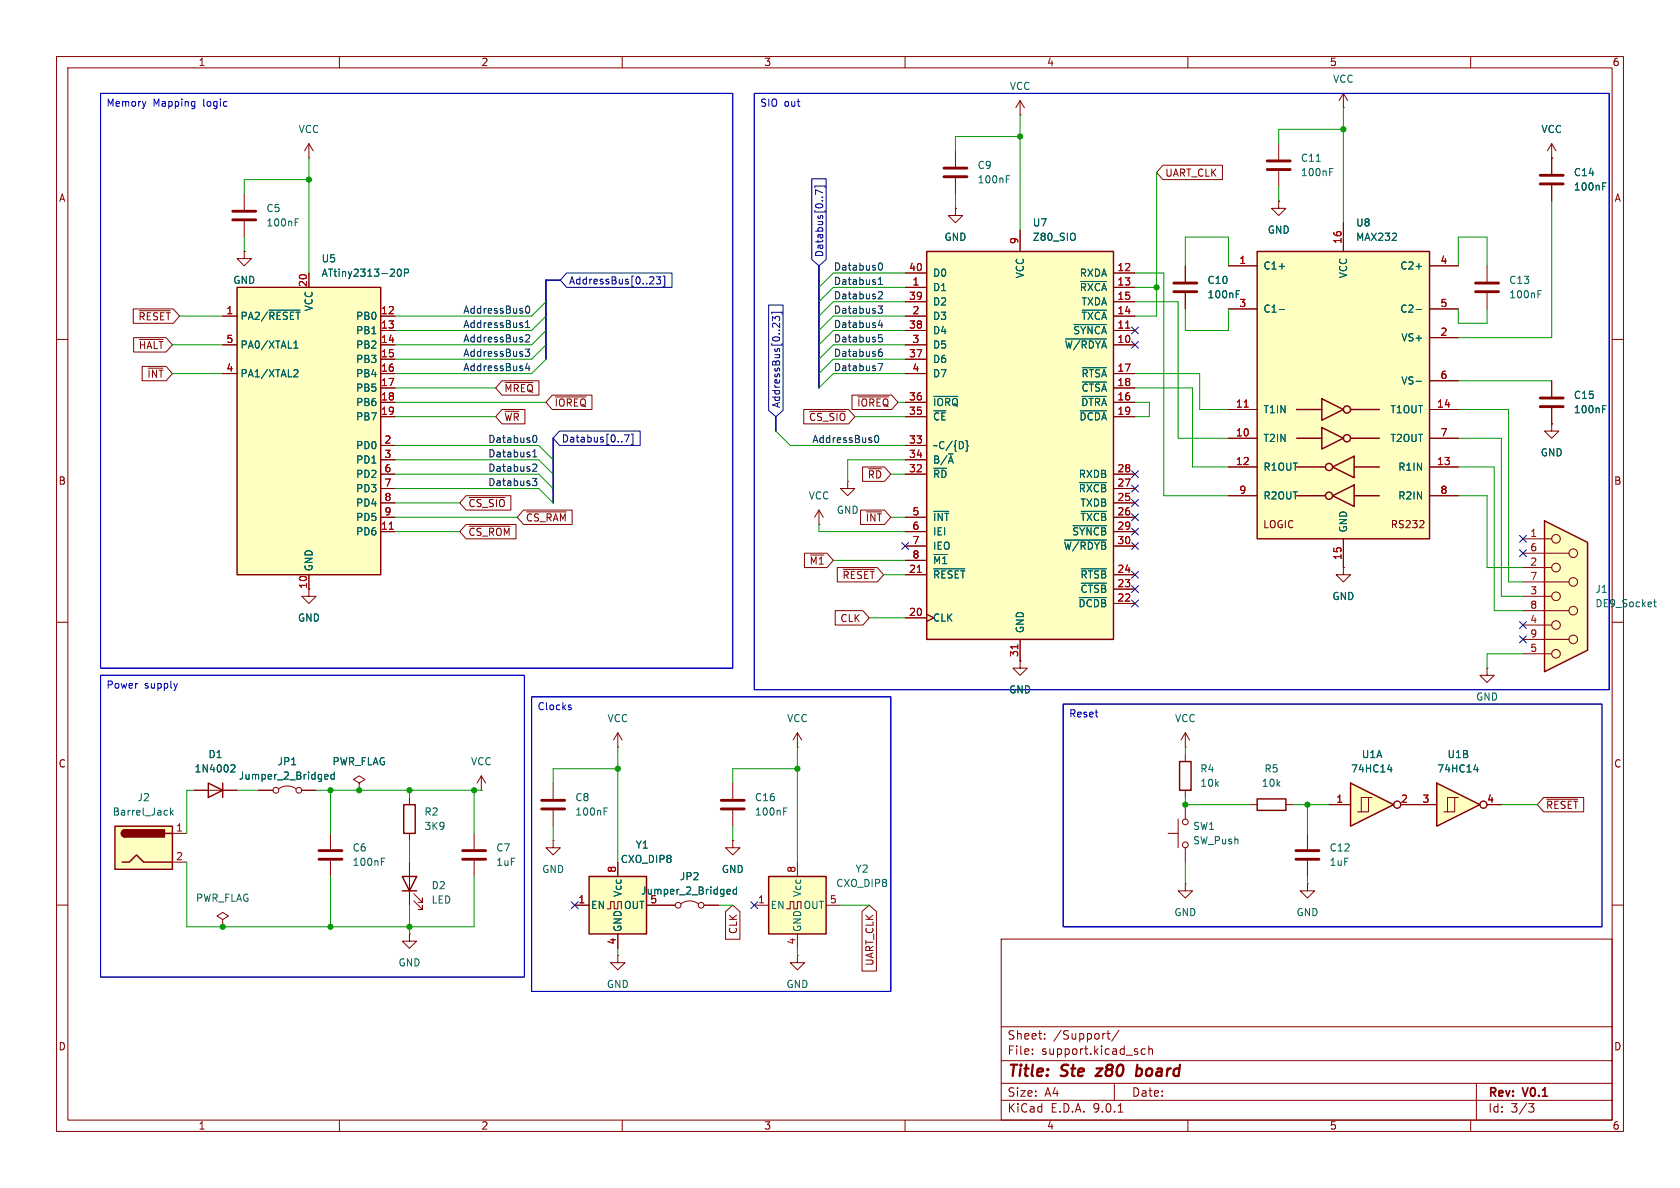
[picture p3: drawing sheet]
<svg xmlns="http://www.w3.org/2000/svg" width="297mm" height="210mm" viewBox="0 0 297 210" stroke-linecap="round" stroke-linejoin="round" font-family="sans-serif">
<g fill="none" stroke="#840000" stroke-width=".18">
<path d="M10 10h277v190h-277zM12 12h273v186h-273zM60 10v2M110 10v2M160 10v2M210 10v2M260 10v2M43.2 34.3v2.8M43.2 39.1v2.8M168.9 36.8v1.3h1.3l-1.3 1.3-1.3-1.3h1.3M168.9 36.8h.1M10 60h2"/>
<path d="M285 60h2M10 110h2M285 110h2M209.5 132.1h.1M209.5 129.5v2.6M209.5 133.4v1.2M209.5 139.7v1.3M209.5 129.5l-.7 1.3M209.5 129.5l.8 1.3M221 142.2h1.2M227.3 142.2h1.3M10 160h2"/>
<path d="M177 166h108v32h-108zM285 160h2M60 198v2M110 198v2M160 198v2M177 194.5h108M177 191.5h108M177 187.5h108M177 181.5h108M182.5 186.3v.1M182.5 185.5v.1M184.7 183.6v.1"/>
<path d="M184.7 182.8v.1M195.7 182.7h.5M195.9 182.2v1.3l.3 .2M197 191.5v3M197.7 196.6h.8M197.8 182.1l-1.3 2M202.5 185.5l-.5-.1-.3 .3v.4l.2 .2h.6M203.1 185.5l.2-.1 .4 .1v.9M203.1 184.9v1.5M210 198v2M260 198v2M261 191.5v6.5"/>
<path d="M270.2 195.1h1l-.5 .6 .4 .1 .1 .5-.3 .3h-.4"/>
</g>
<path d="M194.9 188.9l-1.2 1.3h1M201 189l.2-.1 .5 .1M201.1 188.2l-.3 2M201.7 190a.66 .66 0 0 1-.9 .1" fill="none" stroke="#840000" stroke-width=".4"/>
<path d="M41.1 37.3h4.1M41.1 38.9h4.1" fill="none" stroke="#840000" stroke-width=".51"/>
<path d="M52.2 39.3h.4M52.2 38.7h.6" fill="none" stroke="#006464" stroke-width=".18"/>
<path d="M208.5 134.6h2.1v5.1h-2.1zM222.2 141.2h5.1v2.1h-5.1z" fill="none" stroke="#840000" stroke-width=".25"/>
<path d="M254 138.4l7.6 3.8-7.6 3.9z" fill="#ffffc2"/>
<path d="M254 138.4l7.6 3.8-7.6 3.9z" fill="none" stroke="#840000" stroke-width=".25"/>
<g fill="none" stroke="#840000" stroke-width=".18">
<path d="M250.2 142.2h3.8M257.2 141h-1.3v2.5M257.8 141h-.6v2.5h-1.9M262.9 142.2h2.5"/>
<circle cx="262.3" cy="142.2" r=".63"/>
</g>
<path d="M260.6 136h.7M261.2 135.6v.9" fill="none" stroke="#006464" stroke-width=".18"/>
<path d="M238.8 138.4l7.6 3.8-7.6 3.9z" fill="#ffffc2"/>
<path d="M238.8 138.4l7.6 3.8-7.6 3.9z" fill="none" stroke="#840000" stroke-width=".25"/>
<g fill="none" stroke="#840000" stroke-width=".18">
<path d="M144.8 92.7h.1M144.8 90.2l-.8 1.2M144.8 90.2l.7 1.2M144.8 90.2v2.5M54.6 104.1v1.3h1.3l-1.3 1.3-1.3-1.3h1.3M206.5 147.3h1.8M208.3 144.8v5.1M209.5 156.2v1.3h1.3l-1.3 1.3-1.2-1.3h1.2M209.5 156.2h.1M209.5 142.2v2.6M209.5 149.9v2.5M231.1 156.2v1.3h1.3l-1.3 1.3-1.2-1.3h1.2"/>
<path d="M231.1 156.2h.1M231.1 147.3v2.8M231.1 152.1v2.8M234.9 142.2h3.9M241.9 141h-1.2v2.5M242.6 141h-.7v2.5h-1.9M247.6 142.2h2.6"/>
<circle cx="209.6" cy="149.4" r=".51"/>
<circle cx="209.6" cy="145.3" r=".51"/>
<circle cx="247" cy="142.2" r=".63"/>
</g>
<path d="M245.3 136h.8M245.9 135.6v.9" fill="none" stroke="#006464" stroke-width=".18"/>
<path d="M229.1 150.4h4.1M229.1 151.9h4.1" fill="none" stroke="#840000" stroke-width=".51"/>
<path d="M41.9 50.8h25.4v50.8h-25.4z" fill="#ffffc2"/>
<path d="M41.9 50.8h25.4v50.8h-25.4z" fill="none" stroke="#840000" stroke-width=".25"/>
<g fill="none" stroke="#840000" stroke-width=".18">
<path d="M54.6 27.9h.1M54.6 25.4v2.5M54.6 25.4l-.8 1.3M54.6 25.4l.8 1.3M39.4 55.9h2.5M43.2 44.5v1.2h1.2l-1.2 1.3-1.3-1.3h1.3M43.2 44.5h.1M54.6 48.3v2.5M67.3 55.9h2.5M67.3 58.4h2.5M39.4 61h2.5M39.4 66h2.5"/>
<path d="M67.3 61h2.5M67.3 66h2.5M67.3 63.5h2.5M67.3 68.6h2.5M67.3 71.1h2.5M67.3 73.7h2.5M67.3 78.7h2.5M67.3 81.3h2.5M67.3 83.8h2.5M67.3 86.4h2.5M67.3 88.9h2.5M67.3 91.4h2.5"/>
<path d="M67.3 94h2.5M54.6 101.6v2.5"/>
</g>
<path d="M47.5 54.8h5.5M70.4 47.6h.1a.68 .68 0 0 1 .5 .6 .68 .68 0 0 1-.5 .6 .84 .84 0 0 1-.1-1.2zM71.5 48.2h.6l.1-.2v-.3l-.7-.1v1.2M52 61.5h.7M52 60.6l.3-.3v1.2M52.1 65.3l.5 .1 .1 .3-.8 .9h.8" fill="none" stroke="#006464" stroke-width=".18"/>
<path d="M68.8 93.6h.7" fill="none" stroke="#a90000" stroke-width=".18"/>
<path d="M163.8 44.5h33v68.5h-33z" fill="#ffffc2"/>
<path d="M163.8 44.5h33v68.5h-33z" fill="none" stroke="#840000" stroke-width=".25"/>
<g fill="none" stroke="#840000" stroke-width=".18">
<path d="M237.5 19.1h.1M237.5 16.5l-.8 1.3M237.5 16.5l.8 1.3M237.5 16.5v2.6M226.1 25.4v2.8M226.1 30.2v2.8M160 48.3h3.8M160 50.8h3.8M160 53.3h3.8M160 55.9h3.8M160 58.4h3.8M180.3 40.6v3.9"/>
<path d="M196.8 48.3h3.9M196.8 50.8h3.9M196.8 53.3h3.9M196.8 55.9h3.9M196.8 58.4h3.9M160 61h3.8M160 63.5h3.8M160 66h3.8M160 71.1h3.8M160 73.7h3.8M160 78.7h3.8M196.8 61h3.9"/>
<path d="M196.8 66h3.9M196.8 71.1h3.9M196.8 73.7h3.9M196.8 68.6h3.9M149.9 85.1v1.3h1.2l-1.2 1.2-1.3-1.2h1.3M149.9 85.1h.1M160 81.3h3.8M160 83.8h3.8M160 91.4h3.8M160 94h3.8M160 96.5h3.8M160 99.1h3.8"/>
<path d="M196.8 83.8h3.9M196.8 91.4h3.9M196.8 94h3.9M196.8 96.5h3.9M196.8 86.4h3.9M196.8 88.9h3.9M160 101.6h3.8M160 109.2h3.8M163.8 108.6l1.3 .6-1.3 .7M180.3 113v3.8M196.8 101.6h3.9M196.8 104.1h3.9"/>
<path d="M196.8 106.7h3.9"/>
</g>
<g fill="none" stroke="#006464" stroke-width=".18">
<path d="M232.7 28.5h.7M235.1 30.4h.4M235.1 29.8h.6M188.4 59.9h7.2M189.9 57.4h5.7M191 49.8h4.6M191.3 54.8h4.3M165.1 70.1h4.3M170.8 77.9l.2 .1v.7l.2 .1-.2 .2v.6l-.2 .2M191 72.6h4.6M191.3 70.1h4.3M191.3 65h4.3"/>
<path d="M191.3 67.5h4.3M165.1 90.4h2.6M188.2 95.5h7.4M189.7 92.9h5.9M190.8 85.3h4.8M191.1 90.4h4.5M165.1 100.6h5.5M190.8 105.6h4.8M191.1 100.6h4.5M191.1 103.1h4.5"/>
</g>
<path d="M199 58h.7M162.2 101.2h.7M179.9 114v.7" fill="none" stroke="#a90000" stroke-width=".18"/>
<path d="M224 28.4h4.1M224 30h4.1" fill="none" stroke="#840000" stroke-width=".51"/>
<path d="M135.9 154.9h10.1v10.2h-10.1z" fill="#ffffc2"/>
<path d="M135.9 154.9h10.1v10.2h-10.1z" fill="none" stroke="#840000" stroke-width=".25"/>
<path d="M129.5 138.4v2.8M129.5 148.6v1.3h1.3l-1.3 1.2-1.2-1.2h1.2M129.5 148.6h.1M129.5 143.3v2.8M141 152.4v2.5M133.3 160h2.6M139.1 160.7h.6v-1.3h.6v1.3h.7v-1.3h.6v1.3M141 168.9v1.3h1.2l-1.2 1.3-1.3-1.3h1.3M141 168.9h.1M141 165.1v2.5M146 160h2.6" fill="none" stroke="#840000" stroke-width=".18"/>
<path d="M127.5 141.5h4.1M127.5 143h4.1" fill="none" stroke="#840000" stroke-width=".51"/>
<path d="M138.5 143.4h.5M138.5 142.8h.6" fill="none" stroke="#006464" stroke-width=".18"/>
<path d="M104.1 154.9h10.2v10.2h-10.2z" fill="#ffffc2"/>
<path d="M71.1 154.9h2.6l-1.3 2.6zM71.1 157.5h2.6M71.4 142.2h2v5.1h-2zM104.1 154.9h10.2v10.2h-10.2z" fill="none" stroke="#840000" stroke-width=".25"/>
<g fill="none" stroke="#840000" stroke-width=".18">
<path d="M274.3 27.9v2.8M274.3 32.8v2.8M262.9 47v2.8M262.9 51.8v2.8M274.3 74.9v1.3h1.3l-1.3 1.3-1.3-1.3h1.3M274.3 74.9h.1M274.3 67.3v2.8M274.3 72.1v2.8M262.9 118.1v1.3h1.3l-1.3 1.3-1.3-1.3h1.3M262.9 118.1h.1M63.5 138.4l1-.6-1-.6-1 .6 1 .6v1.3M63.5 139.7h.1"/>
<path d="M97.8 138.4v2.8M109.2 132.1h.1M109.2 129.5v2.6M109.2 129.5l-.7 1.3M109.2 129.5l.8 1.3M141 132.1h.1M141 129.5l-.8 1.3M141 129.5l.7 1.3M141 129.5v2.6M72.4 141v1.2M72.4 147.3v1.3M72.4 152.4v7.6"/>
<path d="M73.2 159.3l1.5 1.5v-.8v.8h-.8M73.2 158l1.5 1.5v-.7v.7h-.8M97.8 148.6v1.3h1.3l-1.3 1.2-1.3-1.2h1.3M97.8 148.6h.1M97.8 143.3v2.8M109.2 152.4v2.5M120.4 159.8a2.54 2.54 0 0 1 3 0M101.6 160h2.5M107.3 160.7h.6v-1.3h.7v1.3h.6v-1.3h.7v1.3M109.2 168.9v1.3h1.3l-1.3 1.3-1.3-1.3h1.3M109.2 168.9h.1M109.2 165.1v2.5"/>
<path d="M114.3 160h5.1M124.5 160h2.5"/>
<circle cx="119.9" cy="160" r=".51"/>
<circle cx="124" cy="160" r=".51"/>
</g>
<path d="M283.3 32.9h.4M283.3 32.3h.6M271.9 52h.4M271.9 51.4h.6M283.3 72.3h.4M283.3 71.7h.6M106.8 143.4h.4M106.8 142.8h.6M128.6 158h.5M128.6 157.3l.3-.1 .2 .3-.6 .1M130.2 157.3l-.4-.1-.2 .3 .1 .5h.5M130.2 156.8v1.3" fill="none" stroke="#006464" stroke-width=".18"/>
<path d="M272.3 31h4.1M272.3 32.5h4.1M260.9 50h4M260.9 51.6h4M272.3 70.4h4.1M272.3 71.9h4.1M95.8 141.5h4M95.8 143h4" fill="none" stroke="#840000" stroke-width=".51"/>
<path d="M273 92.1l7.7 3.8v19l-7.7 3.8z" fill="#ffffc2"/>
<path d="M273 92.1l7.7 3.8v19l-7.7 3.8z" fill="none" stroke="#840000" stroke-width=".25"/>
<g fill="none" stroke="#840000" stroke-width=".18">
<path d="M180.3 17.8l-.7 1.3M180.3 17.8l.8 1.3M180.3 17.8v2.5M168.9 26.7v2.8M168.9 31.5v2.8M180.3 20.3h.1M226.1 35.6v1.2h1.2l-1.2 1.3-1.3-1.3h1.3M226.1 35.6h.1M209.5 47v2.8M209.5 51.8v2.8M269.2 95.3h5.1M269.2 97.8h8.2"/>
<path d="M180.3 116.8v1.3h1.3l-1.3 1.3-1.2-1.3h1.2M180.3 116.8h.1M269.2 100.3h5.1M269.2 102.9h8.2M269.2 105.4h5.1M269.2 108h8.2M269.2 110.5h5.1M269.2 113h8.2M269.2 115.6h5.1M85.1 139.7h.1M85.1 137.2l-.8 1.2M85.1 137.2l.8 1.2"/>
<path d="M85.1 137.2v2.5M83.8 147.3v2.8M83.8 152.1v2.8M39.4 162.6l1-.7-1-.6-1 .6 1 .7v1.2M39.4 163.8h.1"/>
<circle cx="275.1" cy="95.2" r=".76"/>
<circle cx="278.1" cy="97.8" r=".76"/>
<circle cx="275.1" cy="100.3" r=".76"/>
<circle cx="275.1" cy="115.6" r=".76"/>
<circle cx="275.1" cy="105.4" r=".76"/>
<circle cx="275.1" cy="110.5" r=".76"/>
<circle cx="278.1" cy="107.9" r=".76"/>
<circle cx="278.1" cy="102.9" r=".76"/>
<circle cx="278.1" cy="113" r=".76"/>
</g>
<path d="M177.9 31.7h.4M177.9 31.1h.6M218.6 52h.4M218.6 51.4h.6M292.3 106.4h.5M292.5 106v1.1l.3 .2" fill="none" stroke="#006464" stroke-width=".18"/>
<path d="M166.9 29.7h4M166.9 31.2h4M207.5 50h4.1M207.5 51.6h4.1M81.8 150.4h4.1M81.8 151.9h4.1" fill="none" stroke="#840000" stroke-width=".51"/>
<path d="M20.3 146.1h10.2v7.6h-10.2z" fill="#ffffc2"/>
<path d="M20.3 146.1h10.2v7.6h-10.2zM21.6 152.4h1.3l1.2-1.3 1.3 1.3h5.1M22.1 146.7a.64 .64 0 0 0-.6 .6 .64 .64 0 0 0 .6 .7M29.2 147.3h1.3" fill="none" stroke="#840000" stroke-width=".25"/>
<g fill="#840000" stroke="#840000" stroke-width=".25">
<path d="M21.6 146.9l.5-.2v1.3a.63 .63 0 0 1-.6-.4 .63 .63 0 0 1 .1-.7z"/>
<path d="M22.1 146.7h7v1.3h-7z"/>
</g>
<path d="M274.3 27.9h.1M274.3 25.4l-.7 1.3M274.3 25.4l.8 1.3M274.3 25.4v2.5M30.5 147.3h2.5M30.5 152.4h2.5M58.4 147.3v2.8M58.4 152.1v2.8M72.4 165.1v1.3h1.3l-1.3 1.2-1.3-1.2h1.3M72.4 165.1h.1" fill="none" stroke="#840000" stroke-width=".18"/>
<path d="M30.1 142.8v1.3M30.3 143.6l.3 .5M30.6 143.2l-.5 .5M67.4 152.3h.4M67.4 151.7h.6" fill="none" stroke="#006464" stroke-width=".18"/>
<path d="M56.4 150.4h4.1M56.4 151.9h4.1" fill="none" stroke="#840000" stroke-width=".51"/>
<path d="M222.2 44.5h30.5v50.8h-30.5z" fill="#ffffc2"/>
<g fill="none" stroke="#840000" stroke-width=".25">
<path d="M222.2 44.5h30.5v50.8h-30.5zM229.2 72.4h4.5M229.2 77.5h4.5M233.7 70.5l3.8 1.9-3.8 1.9zM233.7 75.6l3.8 1.9-3.8 1.9zM238.8 72.4h5M238.8 77.5h5M229.2 82.6h5.1M229.2 87.6h5.1M235.6 82.6l3.8-2v3.9zM235.6 87.6l3.8-1.9v3.8zM239.4 82.6h4.4"/>
<path d="M239.4 87.6h4.4M36.8 138.4l2.6 1.3-2.6 1.3zM39.4 138.4v2.6"/>
<circle cx="238.1" cy="72.4" r=".63"/>
<circle cx="238.1" cy="77.5" r=".63"/>
<circle cx="234.9" cy="82.5" r=".63"/>
<circle cx="234.9" cy="87.6" r=".63"/>
</g>
<g fill="none" stroke="#840000" stroke-width=".18">
<path d="M168.9 36.8h.1M205.6 29.2h10.5v2.6h-10.5l-1.1-1.3zM226.1 35.6h.1M237.5 39.4v5.1M274.3 27.9h.1M274.3 27.9v2.8M274.3 32.8v2.8M23.6 54.6h7l1.1 1.3-1.1 1.3h-7zM23.6 59.7h5.8l1.1 1.3-1.1 1.2h-5.8zM24.6 54.9h5.5M39.4 55.9h2.5M43.2 44.5h.1"/>
<path d="M54.6 48.3v2.5M67.3 55.9h2.5M67.3 58.4h2.5M160 55.9h3.8M160 58.4h3.8M160 48.3h3.8M160 50.8h3.8M160 53.3h3.8M180.3 40.6v3.9M196.8 55.9h3.9M196.8 58.4h3.9M196.8 48.3h3.9"/>
<path d="M196.8 50.8h3.9M196.8 53.3h3.9M209.5 47v2.8M209.5 51.8v2.8M217.2 47h5M217.2 54.6h5M252.7 47h5.1M252.7 54.6h5.1M252.7 59.7h5.1M24.7 60h4.1M25.1 64.8h4.3l1.1 1.2-1.1 1.3h-4.3zM26.2 65.1h2.6"/>
<path d="M39.4 61h2.5M39.4 66h2.5M67.3 61h2.5M67.3 66h2.5M67.3 63.5h2.5M67.3 68.6h2.5M67.3 71.1h2.5M67.3 73.7h2.5M67.3 78.7h2.5M88.7 72.4h4.1v2.5h-4.1l-1.1-1.2zM88.7 67.3h6.6v2.6h-6.6l-1.1-1.3zM89.3 72.7h2.5"/>
<path d="M89.3 67.6h4.9M97.6 69.8h7.1v2.6h-7.1l-1.1-1.3zM98.2 70.2h5.4M142.1 72.4h7.9l1.1 1.3-1.1 1.2h-7.9zM143.1 72.7h6.4M150.6 69.8h7l1.1 1.3-1.1 1.3h-7zM151.7 70.2h5.4M160 61h3.8M160 66h3.8M160 63.5h3.8M160 71.1h3.8M160 73.7h3.8"/>
<path d="M160 78.7h3.8M196.8 61h3.9M196.8 66h3.9M196.8 68.6h3.9M196.8 71.1h3.9M196.8 73.7h3.9M217.2 72.4h5M217.2 77.5h5M252.7 72.4h5.1M252.7 77.5h5.1M252.7 67.3h5.1M274.3 74.9h.1"/>
<path d="M274.3 67.3v2.8M274.3 72.1v2.8M67.3 81.3h2.5M67.3 83.8h2.5M67.3 86.4h2.5M67.3 88.9h2.5M67.3 91.4h2.5M67.3 94h2.5M82.4 87.6h7.9v2.6h-7.9l-1.1-1.3zM82.4 92.7h8.8v2.6h-8.8l-1.1-1.3zM82.9 87.9h6.4M82.9 93h7.3"/>
<path d="M92.6 90.2h8.5v2.5h-8.5l-1.2-1.3zM93.1 90.5h7M142.2 97.8h4l1.1 1.3-1.1 1.2h-4zM143.3 98.1h2.4M152.1 90.2h4.3l1.1 1.2-1.1 1.3h-4.3zM152.5 82.5h3.9l1.1 1.3-1.1 1.3h-3.9zM153.2 90.5h2.6M153.5 82.9h2.3M160 81.3h3.8M160 83.8h3.8M160 91.4h3.8M160 94h3.8"/>
<path d="M160 96.5h3.8M160 99.1h3.8M196.8 83.8h3.9M196.8 86.4h3.9M196.8 88.9h3.9M196.8 91.4h3.9M196.8 94h3.9M196.8 96.5h3.9M217.2 82.6h5M217.2 87.6h5M237.5 95.3v5M250.9 93.3h.8"/>
<path d="M251.7 92.1v.5M252.7 82.6h5.1M252.7 87.6h5.1M54.6 101.6v2.5M147.7 107.9h4.9l1.1 1.3-1.1 1.3h-4.9zM148 100.3h7.1l1.1 1.3-1.1 1.3h-7.1zM149.1 100.6h5.5M160 101.6h3.8M160 109.2h3.8M163.8 108.6l1.3 .6-1.3 .7M180.3 116.8h.1M180.3 113v3.8"/>
<path d="M196.8 101.6h3.9M196.8 104.1h3.9M196.8 106.7h3.9M237.5 100.3v1.3h1.3l-1.3 1.3-1.3-1.3h1.3M237.5 100.3h.1M34.3 139.7h7.6M45.7 139.7h2.6M49.3 139.4a2.54 2.54 0 0 1 3 0M53.3 139.7h2.6M63.5 139.7h.1M109.2 152.4v2.5M129.5 148.6h.1"/>
<path d="M234.9 142.2h3.9M247.6 142.2h6.4M262.9 142.2h2.5M272.9 141h7.1v2.5h-7.1l-1.1-1.3zM273.4 141.3h5.5M101.6 160h2.5M109.2 165.1v2.5M114.3 160h5.1M124.5 160h2.5M128.3 161.1l1.2-1.1 1.3 1.1v4.9h-2.5zM152.4 161.1l1.3-1.1 1.2 1.1v10.6h-2.5z"/>
<circle cx="48.8" cy="139.7" r=".51"/>
<circle cx="52.8" cy="139.7" r=".51"/>
<circle cx="247" cy="142.2" r=".63"/>
<circle cx="262.3" cy="142.2" r=".63"/>
</g>
<g fill="none" stroke="#006464" stroke-width=".18">
<path d="M283.3 32.9h.4M283.3 32.3h.6M47.5 54.8h5.5M70.4 47.6h.1a.68 .68 0 0 1 .5 .6 .68 .68 0 0 1-.5 .6 .84 .84 0 0 1-.1-1.2zM71.5 48.2h.6l.1-.2v-.3l-.7-.1v1.2M188.4 59.9h7.2M189.9 57.4h5.7M191 49.8h4.6M191.3 54.8h4.3M218.6 52h.4M218.6 51.4h.6M226.1 47.1h1"/>
<path d="M226.1 54.7h1M250.3 47.1h1M250.3 54.7h1M52 61.5h.7M52 60.6l.3-.3v1.2M52.1 65.3l.5 .1 .1 .3-.8 .9h.8M165.1 70.1h4.3M170.8 77.9l.2 .1v.7l.2 .1-.2 .2v.6l-.2 .2M191 72.6h4.6M191.3 70.1h4.3M191.3 65h4.3M191.3 67.5h4.3"/>
<path d="M250.3 67.4h1M283.3 72.3h.4M283.3 71.7h.6M165.1 90.4h2.6M188.2 95.5h7.4M189.7 92.9h5.9M190.8 85.3h4.8M191.1 90.4h4.5M165.1 100.6h5.5M190.8 105.6h4.8M191.1 100.6h4.5M191.1 103.1h4.5"/>
<path d="M41 135.2l.4 .1 .1 .3-.7 .9h.7M57.5 137.7h.4M57.5 137l.3-.1 .2 .3-.6 .1M59.1 137l-.4-.1-.2 .2 .1 .6h.5M59.1 136.5v1.2M245.3 136h.8M245.9 135.6v.9M260.6 136h.7M261.2 135.6v.9M128.6 158h.5M128.6 157.3l.3-.1 .2 .3-.6 .1M130.2 157.3l-.4-.1-.2 .3 .1 .5h.5"/>
<path d="M130.2 156.8v1.3"/>
</g>
<path d="M199 58h.7M220 72h.7M68.8 93.6h.7M162.2 101.2h.7M179.9 114v.7" fill="none" stroke="#a90000" stroke-width=".18"/>
<g fill="none" stroke="#000084" stroke-width=".18">
<path d="M143.5 31.6h2.6v14.3l-1.3 1.1-1.3-1.1zM144.1 33.2v-.3h1.8v.3M145.5 34.1l-1.3-.6v.9M100.2 48.3h18.6v2.5h-18.6l-1.1-1.3zM115.3 48.9l.3 .3-.1 .3-.7 .7h.8M116 48.9h.8l-.4 .5 .3 .1v.6l-.1 .1-.6-.1M117.2 48.8h.3v1.8h-.3M135.9 53.9h2.5v18.6l-1.2 1.2-1.3-1.2zM136.4 55.5v-.3h1.9v.3M136.6 56.7v-.8l.4 .4 .2-.3h.5l.1 .2-.1 .5M137.8 57.1v.8l-.7-.7-.3-.1-.2 .3M200.1 57.8l1.2 1.2"/>
<path d="M201.3 57.8l-1.2 1.2M98.9 76.2h14.3v2.5h-14.3l-1.1-1.2zM110.4 76.9h.8l-.5 1.2M111.6 76.7h.3v1.9h-.3M200.1 60.4l1.2 1.2M201.3 60.4l-1.2 1.2M159.4 95.9l1.2 1.2M160.6 95.9l-1.2 1.2M200.1 90.8l1.2 1.2M200.1 93.4l1.2 1.2M200.1 88.3l1.2 1.2M200.1 95.9l1.2 1.2"/>
<path d="M200.1 83.2l1.2 1.2M200.1 85.8l1.2 1.2M201.3 90.8l-1.2 1.2M201.3 93.4l-1.2 1.2M201.3 88.3l-1.2 1.2M201.3 95.9l-1.2 1.2M201.3 83.2l-1.2 1.2M201.3 85.8l-1.2 1.2M268.6 94.6l1.2 1.3M268.6 97.2l1.2 1.2M269.8 94.6l-1.2 1.3M269.8 97.2l-1.2 1.2"/>
<path d="M200.1 106.1l1.2 1.2M200.1 101l1.2 1.2M200.1 103.5l1.2 1.2M201.3 106.1l-1.2 1.2M201.3 101l-1.2 1.2M201.3 103.5l-1.2 1.2M268.6 112.4l1.2 1.2M268.6 109.9l1.2 1.2M269.8 112.4l-1.2 1.2M269.8 109.9l-1.2 1.2M101 159.4l1.2 1.2M102.2 159.4l-1.2 1.2"/>
<path d="M132.7 159.4l1.3 1.2M134 159.4l-1.3 1.2"/>
</g>
<g fill="none" stroke="#0f0f0f" stroke-width=".18">
<path d="M92.9 59.3l.5-.1 .2 .3-.7 .9h.7M92.9 57.9h.7M92.9 57l.4-.4v1.3M93 54.2l.2-.1a.68 .68 0 0 1 .5 .6 .68 .68 0 0 1-.5 .7l-.2-.2-.1-.3zM155.2 54.1h.8l-.4 .5 .3 .1 .1 .4-.2 .3h-.4M155.3 50.3h.7M155.3 49.4l.3-.4v1.3M155.3 51.6h.5l.2 .3-.8 .9h.8M155.3 59.7h.5l.2 .2-.1 .5h-.6M155.3 59.2h.6M155.4 46.6l.2-.1a.68 .68 0 0 1 .4 .6 .68 .68 0 0 1-.4 .6l-.2-.1M155.6 56.6l-.3 .9h.8"/>
<path d="M155.9 57.1v.8M92.9 61.7h.7l-.4 .5 .4 .1v.6l-.2 .1-.5-.1M93.2 64.2l-.3 .9h.8M93.5 64.7v.8M94.2 79.9l.3-.4v1.3M94.3 77.1l.2-.1a.68 .68 0 0 1 .4 .6 .68 .68 0 0 1-.4 .6l-.2-.1M154.7 77.1l.2-.1a.68 .68 0 0 1 .5 .6 .68 .68 0 0 1-.5 .6l-.2-.1-.1-.4zM155.2 64.3h.9l-.6 1.2M155.4 62.3l.4-.1 .2 .2-.1 .5h-.5M155.9 61.7l-.4 .1-.2 .2M94.1 84.6h.8l-.4 .5 .3 .1 .1 .4-.2 .2h-.4M94.2 80.8h.7"/>
<path d="M94.2 82.1l.5-.1 .2 .4-.8 .9h.8"/>
</g>
<path d="M99.1 49.5h-2.6v14M144.8 47v21.6M97.8 77.5v11.4M137.2 73.7v2.5" fill="none" stroke="#000084" stroke-width=".3"/>
<g fill="none" stroke="#009600" stroke-width=".18">
<path d="M237.5 19.1v20.3M54.6 31.8h-11.4v2.5M54.6 27.9v20.4M168.9 34.3v2.5M180.3 24.1h-11.4v2.6M180.3 20.3v20.3M204.5 30.5v25.4h-3.8M226.1 33v2.6M237.5 22.9h-11.4v2.5M274.3 35.6v24.1h-16.5M31.7 55.9h7.7M43.2 41.9v2.6"/>
<path d="M96.5 55.9l-2.5 2.5h-24.2M96.5 53.3l-2.5 2.6h-24.2M96.5 58.4l-2.5 2.6h-24.2M160 53.3h-12.7l-2.5 2.6M160 58.4h-12.7l-2.5 2.6M160 55.9h-12.7l-2.5 2.5M160 48.3h-12.7l-2.5 2.5M160 50.8h-12.7l-2.5 2.5M200.7 53.3h7.6v24.2h8.9M200.7 48.3h5v39.3h11.5M200.7 50.8h3.8M209.5 54.6v3.8h7.7v-3.8"/>
<path d="M209.5 47v-5.1h7.7v5.1M257.8 47v-5.1h5.1v5.1M257.8 54.6v2.6h5.1v-2.6M30.5 61h8.9M30.5 66h8.9M69.8 78.7h25.4l2.6 2.6M69.8 73.7h17.8M69.8 71.1h26.7M69.8 68.6h17.8M96.5 61l-2.5 2.5h-24.2M96.5 63.5l-2.5 2.5h-24.2M137.2 76.2l2.5 2.5h20.3"/>
<path d="M151.1 73.7h8.9M158.7 71.1h1.3M160 61h-12.7l-2.5 2.5M160 63.5h-12.7l-2.5 2.5M160 66h-12.7l-2.5 2.6M200.7 68.6h10.1v14h6.4M200.7 66h11.4v6.4h5.1M200.7 71.1h2.5v2.6h-2.5M257.8 77.5h7.6v27.9h3.8M257.8 72.4h8.9v30.5h2.5M257.8 67.3h16.5M69.8 94h11.5"/>
<path d="M69.8 91.4h21.6M69.8 83.8h25.4l2.6 2.6M69.8 81.3h25.4l2.6 2.5M69.8 86.4h25.4l2.6 2.5M69.8 88.9h11.5M144.8 92.7v1.3h15.2M147.3 99.1h12.7M157.5 91.4h2.5M157.5 83.8h2.5M160 81.3h-10.1v3.8M257.8 82.6h6.4v25.4h5M257.8 87.6h5.1v12.7h6.3"/>
<path d="M153.7 109.2h6.3M156.2 101.6h3.8M269.2 115.6h-6.3v2.5M34.3 139.7h-1.3v7.6M41.9 139.7h3.8M55.9 139.7h29.2M58.4 139.7v7.6M72.4 139.7v1.3M83.8 139.7v7.6M109.2 132.1v20.3M109.2 135.9h-11.4v2.5M141 132.1v20.3"/>
<path d="M141 135.9h-11.5v2.5M209.5 132.1v1.3M33 152.4v11.4h50.8v-8.9M58.4 154.9v8.9M72.4 148.6v3.8M97.8 146.1v2.5M129.5 146.1v2.5M209.5 141v1.2h11.5M209.5 152.4v3.8M228.6 142.2h6.3M231.1 142.2v5.1M231.1 154.9v1.3"/>
<path d="M265.4 142.2h6.4M72.4 160v5.1M109.2 167.6v1.3M127 160h2.5M141 167.6v1.3M148.6 160h5.1"/>
</g>
<path d="M17.8 16.5h111.7v101.6h-111.7zM25.8 17.9l-.3 .9M34.3 17.9l.1 .1M34.4 17.9v1.1l-.1 .1M34.4 18.7l-.1 .1M133.3 16.5h151.2v105.4h-151.2zM17.8 119.4h74.9v53.3h-74.9zM31.4 120.8l-.4 .9M94 123.2h63.5v52.1h-63.5zM100.7 125l.3 .1v.2l-.2 .2h-.2M100.7 124.6l.3 .1M188 124.5h95.2v39.3h-95.2z" fill="none" stroke="#0000c2" stroke-width=".18"/>
<g fill="#009600" stroke="#009600" stroke-width=".18">
<circle cx="58.4" cy="163.8" r=".46"/>
<circle cx="58.4" cy="139.7" r=".46"/>
<circle cx="83.8" cy="139.7" r=".46"/>
<circle cx="63.5" cy="139.7" r=".46"/>
<circle cx="72.4" cy="139.7" r=".46"/>
<circle cx="39.4" cy="163.8" r=".46"/>
<circle cx="72.4" cy="163.8" r=".46"/>
<circle cx="54.6" cy="31.8" r=".46"/>
<circle cx="109.2" cy="135.9" r=".46"/>
<circle cx="141" cy="135.9" r=".46"/>
<circle cx="209.5" cy="142.2" r=".46"/>
<circle cx="231.1" cy="142.2" r=".46"/>
<circle cx="237.5" cy="22.9" r=".46"/>
<circle cx="204.5" cy="50.8" r=".46"/>
<circle cx="180.3" cy="24.1" r=".46"/>
</g>
<g font-size="2.8" fill="#840000">
<text x="178" y="190.9">Title:</text>
<text x="187.7" y="190.9">Ste</text>
<text x="194.7" y="190.9">z80</text>
<text x="202.5" y="190.9">board</text>
</g>
<g font-size="2.1" fill="#840000">
<text x="178" y="184">Sheet:</text>
<text x="186.2" y="184">/Support/</text>
<text x="178" y="186.7">File:</text>
<text x="184.1" y="186.7">support.kicad_sch</text>
<text x="178" y="196.9">KiCad</text>
<text x="178" y="194.1">Size:</text>
<text x="184.7" y="194.1">A4</text>
<text x="185.7" y="196.9">E.D.A.</text>
<text x="193.3" y="196.9">9.0.1</text>
<text x="200" y="194.1">Date:</text>
<text x="263" y="194.3">Rev:</text>
<text x="263" y="196.9">Id:</text>
<text x="267.1" y="196.9">3/3</text>
<text x="269.4" y="194.3">V0.1</text>
</g>
<g font-size="1.8" fill="#840000">
<text x="35" y="11.9">1</text>
<text x="85" y="11.9">2</text>
<text x="135" y="11.9">3</text>
<text x="185" y="11.9">4</text>
<text x="235" y="11.9">5</text>
<text x="285" y="11.9">6</text>
<text x="10.3" y="35.9">A</text>
<text x="205.9" y="31.4">UART_CLK</text>
<text x="285.3" y="35.9">A</text>
<text x="24.4" y="56.8">~{RESET}</text>
<text x="24.4" y="61.9">~{HALT}</text>
<text x="25.9" y="67">~{INT}</text>
<text x="89.1" y="69.5">~{MREQ}</text>
<text x="89.1" y="74.6">~{WR}</text>
<text x="97.9" y="72.1">~{IOREQ}</text>
<text x="142.9" y="74.6">~{CS_SIO}</text>
<text x="151.4" y="72.1">~{IOREQ}</text>
<text x="10.3" y="85.9">B</text>
<text x="82.7" y="89.9">~{CS_SIO}</text>
<text x="153.3" y="84.8">~{RD}</text>
<text x="285.3" y="85.9">B</text>
<text x="82.7" y="94.9">~{CS_ROM}</text>
<text x="92.9" y="92.4">~{CS_RAM}</text>
<text x="152.9" y="92.4">~{INT}</text>
<text x="223.2" y="93.6">LOGIC</text>
<text x="245.8" y="93.6">RS232</text>
<text x="143" y="100">~{M1}</text>
<text x="148.8" y="102.6">~{RESET}</text>
<text x="148.5" y="110.2">CLK</text>
<text x="10.3" y="135.9">C</text>
<text x="285.3" y="135.9">C</text>
<text x="273.2" y="143.2">~{RESET}</text>
<text x="130.5" y="165.2" transform="rotate(-90 130.5 165.2)">CLK</text>
<text x="154.6" y="170.8" transform="rotate(-90 154.6 170.8)">UART_CLK</text>
<text x="10.3" y="185.9">D</text>
<text x="285.3" y="185.9">D</text>
<text x="35" y="199.9">1</text>
<text x="85" y="199.9">2</text>
<text x="135" y="199.9">3</text>
<text x="185" y="199.9">4</text>
<text x="235" y="199.9">5</text>
<text x="285" y="199.9">6</text>
</g>
<g font-size="1.8" fill="#006464">
<text x="178.4" y="16.1">VCC</text>
<text x="235.6" y="14.8">VCC</text>
<text x="52.7" y="23.7">VCC</text>
<text x="272.4" y="23.7">VCC</text>
<text x="229.9" y="28.8">C11</text>
<text x="172.7" y="30.1">C9</text>
<text x="172.7" y="32.6">100nF</text>
<text x="229.9" y="31.3">100nF</text>
<text x="278.1" y="33.9">100nF</text>
<text x="278.1" y="31.3">C14</text>
<text x="47" y="37.7">C5</text>
<text x="47" y="40.2">100nF</text>
<text x="182.5" y="40.2">U7</text>
<text x="224" y="41.5">GND</text>
<text x="239.6" y="40.2">U8</text>
<text x="56.8" y="46.6">U5</text>
<text x="166.9" y="42.8">GND</text>
<text x="182.5" y="42.8">Z80_SIO</text>
<text x="223.3" y="47.9">C1+</text>
<text x="239.6" y="42.8">MAX232</text>
<text x="247.5" y="47.9">C2+</text>
<text x="41.1" y="50.4">GND</text>
<text x="56.8" y="49.1">ATtiny2313-20P</text>
<text x="164.8" y="49.1">D0</text>
<text x="164.8" y="51.7">D1</text>
<text x="181.2" y="49.3" transform="rotate(-90 181.2 49.3)">VCC</text>
<text x="190.8" y="49.1">RXDA</text>
<text x="190.8" y="51.7">~{RXCA}</text>
<text x="213.4" y="52.9">100nF</text>
<text x="213.4" y="50.4">C10</text>
<text x="238.4" y="49.3" transform="rotate(-90 238.4 49.3)">VCC</text>
<text x="266.7" y="52.9">100nF</text>
<text x="266.7" y="50.4">C13</text>
<text x="42.4" y="56.7">PA2/~{RESET}</text>
<text x="55.5" y="55.1" transform="rotate(-90 55.5 55.1)">VCC</text>
<text x="62.8" y="56.7">PB0</text>
<text x="62.8" y="59.3">PB1</text>
<text x="164.8" y="54.2">D2</text>
<text x="164.8" y="56.7">D3</text>
<text x="164.8" y="59.3">D4</text>
<text x="189.6" y="59.3">~{SYNCA}</text>
<text x="191.1" y="54.2">TXDA</text>
<text x="191.1" y="56.7">~{TXCA}</text>
<text x="223.3" y="55.5">C1-</text>
<text x="247.5" y="55.5">C2-</text>
<text x="42.4" y="61.8">PA0/XTAL1</text>
<text x="62.8" y="61.8">PB2</text>
<text x="62.8" y="64.4">PB3</text>
<text x="164.8" y="61.8">D5</text>
<text x="164.8" y="64.4">D6</text>
<text x="188.1" y="61.8">~{W/RDYA}</text>
<text x="247.6" y="60.6">VS+</text>
<text x="42.4" y="66.9">PA1/XTAL2</text>
<text x="62.8" y="66.9">PB4</text>
<text x="62.8" y="69.4">PB5</text>
<text x="62.8" y="72">PB6</text>
<text x="164.8" y="66.9">D7</text>
<text x="164.8" y="72">~{IORQ}</text>
<text x="191" y="72">~{DTRA}</text>
<text x="191.1" y="66.9">~{RTSA}</text>
<text x="191.1" y="69.4">~{CTSA}</text>
<text x="247.6" y="68.2">VS-</text>
<text x="278.1" y="70.7">C15</text>
<text x="62.8" y="74.5">PB7</text>
<text x="164.8" y="74.5">~{CE}</text>
<text x="190.7" y="74.5">~{DCDA}</text>
<text x="223.3" y="73.3">T1IN</text>
<text x="245.7" y="73.3">T1OUT</text>
<text x="278.1" y="73.3">100nF</text>
<text x="62.8" y="79.6">PD0</text>
<text x="62.8" y="82.1">PD1</text>
<text x="164.8" y="79.6">~C/{D}</text>
<text x="164.8" y="82.1">B/~{A}</text>
<text x="223.3" y="78.3">T2IN</text>
<text x="223.3" y="83.4">R1OUT</text>
<text x="245.7" y="78.3">T2OUT</text>
<text x="247.1" y="83.4">R1IN</text>
<text x="272.3" y="80.9">GND</text>
<text x="62.8" y="84.7">PD2</text>
<text x="62.8" y="87.2">PD3</text>
<text x="62.8" y="89.8">PD4</text>
<text x="142.9" y="88.5">VCC</text>
<text x="164.8" y="84.7">~{RD}</text>
<text x="190.6" y="84.7">RXDB</text>
<text x="190.6" y="87.2">~{RXCB}</text>
<text x="190.9" y="89.8">TXDB</text>
<text x="223.3" y="88.5">R2OUT</text>
<text x="247.1" y="88.5">R2IN</text>
<text x="62.8" y="92.3">PD5</text>
<text x="62.8" y="94.8">PD6</text>
<text x="147.8" y="91">GND</text>
<text x="164.8" y="92.3">~{INT}</text>
<text x="164.8" y="94.8">IEI</text>
<text x="189.5" y="94.8">~{SYNCB}</text>
<text x="190.9" y="92.3">~{TXCB}</text>
<text x="238.4" y="94.2" transform="rotate(-90 238.4 94.2)">GND</text>
<text x="55.5" y="101.1" transform="rotate(-90 55.5 101.1)">GND</text>
<text x="164.8" y="97.4">IEO</text>
<text x="164.8" y="99.9">~{M1}</text>
<text x="188" y="97.4">~{W/RDYB}</text>
<text x="164.8" y="102.5">~{RESET}</text>
<text x="190.6" y="107.5">~{DCDB}</text>
<text x="190.9" y="102.5">~{RTSB}</text>
<text x="190.9" y="105">~{CTSB}</text>
<text x="235.5" y="106.3">GND</text>
<text x="281.9" y="105">J1</text>
<text x="281.9" y="107.5">DE9_Socket</text>
<text x="52.6" y="110.1">GND</text>
<text x="164.8" y="110.1">CLK</text>
<text x="181.2" y="112" transform="rotate(-90 181.2 112)">GND</text>
<text x="178.3" y="122.8">GND</text>
<text x="260.9" y="124.1">GND</text>
<text x="107.3" y="127.9">VCC</text>
<text x="139.1" y="127.9">VCC</text>
<text x="207.6" y="127.9">VCC</text>
<text x="34.3" y="136.8">1N4002</text>
<text x="36.8" y="134.2">D1</text>
<text x="49" y="135.5">JP1</text>
<text x="58.7" y="135.5">PWR_FLAG</text>
<text x="83.2" y="135.5">VCC</text>
<text x="212.1" y="136.8">R4</text>
<text x="223.4" y="136.8">R5</text>
<text x="238.7" y="136.8">74HC14</text>
<text x="240.7" y="134.2">U1A</text>
<text x="254" y="136.8">74HC14</text>
<text x="255.8" y="134.2">U1B</text>
<text x="24.2" y="141.8">J2</text>
<text x="42.1" y="138">Jumper_2_Bridged</text>
<text x="101.6" y="141.8">C8</text>
<text x="133.4" y="141.8">C16</text>
<text x="212.1" y="139.3">10k</text>
<text x="223" y="139.3">10k</text>
<text x="19.8" y="144.4">Barrel_Jack</text>
<text x="74.9" y="144.4">R2</text>
<text x="74.9" y="146.9">3K9</text>
<text x="101.6" y="144.4">100nF</text>
<text x="133.4" y="144.4">100nF</text>
<text x="210.8" y="146.9">SW1</text>
<text x="210.8" y="149.5">SW_Push</text>
<text x="62.2" y="150.7">C6</text>
<text x="62.2" y="153.3">100nF</text>
<text x="87.6" y="150.7">C7</text>
<text x="87.6" y="153.3">1uF</text>
<text x="95.8" y="154.5">GND</text>
<text x="109.6" y="152.8">CXO_DIP8</text>
<text x="112.3" y="150.2">Y1</text>
<text x="120.1" y="155.8">JP2</text>
<text x="127.5" y="154.5">GND</text>
<text x="151.1" y="154.5">Y2</text>
<text x="235" y="153.3">1uF</text>
<text x="235" y="150.7">C12</text>
<text x="34.6" y="159.6">PWR_FLAG</text>
<text x="76.2" y="157.4">D2</text>
<text x="76.2" y="159.9">LED</text>
<text x="104.4" y="160.9">EN</text>
<text x="110.1" y="158.7" transform="rotate(-90 110.1 158.7)">Vcc</text>
<text x="110.2" y="160.9">OUT</text>
<text x="113.2" y="158.3">Jumper_2_Bridged</text>
<text x="136.1" y="160.9">EN</text>
<text x="141.8" y="158.7" transform="rotate(-90 141.8 158.7)">Vcc</text>
<text x="142" y="160.9">OUT</text>
<text x="147.7" y="157">CXO_DIP8</text>
<text x="110.1" y="164.8" transform="rotate(-90 110.1 164.8)">GND</text>
<text x="141.8" y="164.8" transform="rotate(-90 141.8 164.8)">GND</text>
<text x="207.5" y="162.2">GND</text>
<text x="229.1" y="162.2">GND</text>
<text x="70.4" y="171">GND</text>
<text x="107.2" y="174.9">GND</text>
<text x="138.9" y="174.9">GND</text>
</g>
<g font-size="1.8" fill="#0000c2">
<text x="18.7" y="19.2">Memory</text>
<text x="27" y="19.2">Mapping</text>
<text x="36" y="19.2">logic</text>
<text x="134.3" y="19.2">SIO</text>
<text x="138.6" y="19.2">out</text>
<text x="18.7" y="122.1">Power</text>
<text x="25.5" y="122.1">supply</text>
<text x="94.9" y="125.9">Clocks</text>
<text x="188.9" y="127.1">Reset</text>
</g>
<g font-size="1.8" fill="#000084">
<text x="145.7" y="45.6" transform="rotate(-90 145.7 45.6)">Databus[0..7]</text>
<text x="100.5" y="50.5">AddressBus[0..23]</text>
<text x="138.1" y="72.2" transform="rotate(-90 138.1 72.2)">AddressBus[0..23]</text>
<text x="99.2" y="78.4">Databus[0..7]</text>
</g>
<g font-size="1.8" fill="#0f0f0f">
<text x="147.3" y="47.9">Databus0</text>
<text x="147.3" y="50.5">Databus1</text>
<text x="147.3" y="53">Databus2</text>
<text x="81.8" y="58.1">AddressBus1</text>
<text x="81.8" y="55.5">AddressBus0</text>
<text x="147.3" y="58.1">Databus4</text>
<text x="147.3" y="55.5">Databus3</text>
<text x="81.8" y="63.2">AddressBus3</text>
<text x="81.8" y="60.6">AddressBus2</text>
<text x="81.8" y="65.7">AddressBus4</text>
<text x="147.3" y="65.7">Databus7</text>
<text x="147.3" y="63.2">Databus6</text>
<text x="147.3" y="60.6">Databus5</text>
<text x="86.2" y="83.5">Databus2</text>
<text x="86.2" y="80.9">Databus1</text>
<text x="86.2" y="78.4">Databus0</text>
<text x="143.5" y="78.4">AddressBus0</text>
<text x="86.2" y="86">Databus3</text>
</g>
<g font-size="1.8" fill="#a90000">
<text x="180.1" y="43.3" transform="rotate(-90 180.1 43.3)">9</text>
<text x="219" y="46.7">1</text>
<text x="237.2" y="43.2" transform="rotate(-90 237.2 43.2)">16</text>
<text x="254.6" y="46.7">4</text>
<text x="54.4" y="50.8" transform="rotate(-90 54.4 50.8)">20</text>
<text x="160.6" y="48">40</text>
<text x="160.6" y="53.1">39</text>
<text x="161.2" y="50.5">1</text>
<text x="197.4" y="48">12</text>
<text x="197.4" y="50.5">13</text>
<text x="197.4" y="53.1">15</text>
<text x="39.9" y="55.6">1</text>
<text x="67.3" y="55.6">12</text>
<text x="67.3" y="58.2">13</text>
<text x="160.6" y="58.2">38</text>
<text x="161.2" y="55.6">2</text>
<text x="197.4" y="55.6">14</text>
<text x="197.4" y="58.2">11</text>
<text x="219" y="54.4">3</text>
<text x="254.6" y="54.4">5</text>
<text x="254.6" y="59.4">2</text>
<text x="39.9" y="60.7">5</text>
<text x="39.9" y="65.8">4</text>
<text x="67.3" y="60.7">14</text>
<text x="67.3" y="63.2">15</text>
<text x="67.3" y="65.8">16</text>
<text x="160.6" y="63.2">37</text>
<text x="161.2" y="60.7">3</text>
<text x="161.2" y="65.8">4</text>
<text x="197.4" y="60.7">10</text>
<text x="197.4" y="65.8">17</text>
<text x="67.3" y="68.3">17</text>
<text x="67.3" y="70.9">18</text>
<text x="160.6" y="70.9">36</text>
<text x="197.4" y="68.3">18</text>
<text x="197.4" y="70.9">16</text>
<text x="254.6" y="67.1">6</text>
<text x="67.3" y="73.4">19</text>
<text x="160.6" y="73.4">35</text>
<text x="197.4" y="73.4">19</text>
<text x="218.4" y="72.1">11</text>
<text x="218.4" y="77.2">10</text>
<text x="254" y="72.1">14</text>
<text x="254.6" y="77.2">7</text>
<text x="67.9" y="78.5">2</text>
<text x="67.9" y="81">3</text>
<text x="67.9" y="83.6">6</text>
<text x="160.6" y="78.5">33</text>
<text x="160.6" y="81">34</text>
<text x="160.6" y="83.6">32</text>
<text x="197.4" y="83.6">28</text>
<text x="218.4" y="82.3">12</text>
<text x="254" y="82.3">13</text>
<text x="67.9" y="86.1">7</text>
<text x="67.9" y="88.6">8</text>
<text x="197.4" y="86.1">27</text>
<text x="197.4" y="88.6">25</text>
<text x="219" y="87.4">9</text>
<text x="254.6" y="87.4">8</text>
<text x="67.3" y="93.7">11</text>
<text x="67.9" y="91.2">9</text>
<text x="161.2" y="91.2">5</text>
<text x="161.2" y="93.7">6</text>
<text x="197.4" y="91.2">26</text>
<text x="197.4" y="93.7">29</text>
<text x="270.4" y="95">1</text>
<text x="160.6" y="101.3">21</text>
<text x="161.2" y="96.3">7</text>
<text x="161.2" y="98.8">8</text>
<text x="197.4" y="96.3">30</text>
<text x="197.4" y="101.3">24</text>
<text x="237.2" y="99.1" transform="rotate(-90 237.2 99.1)">15</text>
<text x="270.4" y="97.5">6</text>
<text x="270.4" y="100.1">2</text>
<text x="54.4" y="104.2" transform="rotate(-90 54.4 104.2)">10</text>
<text x="197.4" y="103.9">23</text>
<text x="197.4" y="106.4">22</text>
<text x="270.4" y="102.6">7</text>
<text x="270.4" y="105.2">3</text>
<text x="270.4" y="107.7">8</text>
<text x="160.6" y="109">20</text>
<text x="270.4" y="110.2">4</text>
<text x="270.4" y="112.8">9</text>
<text x="180.1" y="116.2" transform="rotate(-90 180.1 116.2)">31</text>
<text x="270.4" y="115.3">5</text>
<text x="236.1" y="142">1</text>
<text x="247.6" y="142">2</text>
<text x="251.4" y="142">3</text>
<text x="262.8" y="142">4</text>
<text x="31" y="147.1">1</text>
<text x="31" y="152.1">2</text>
<text x="109" y="154.4" transform="rotate(-90 109 154.4)">8</text>
<text x="140.7" y="154.4" transform="rotate(-90 140.7 154.4)">8</text>
<text x="102.2" y="159.8">1</text>
<text x="114.9" y="159.8">5</text>
<text x="133.9" y="159.8">1</text>
<text x="146.6" y="159.8">5</text>
<text x="109" y="167.1" transform="rotate(-90 109 167.1)">4</text>
<text x="140.7" y="167.1" transform="rotate(-90 140.7 167.1)">4</text>
</g>
</svg>
